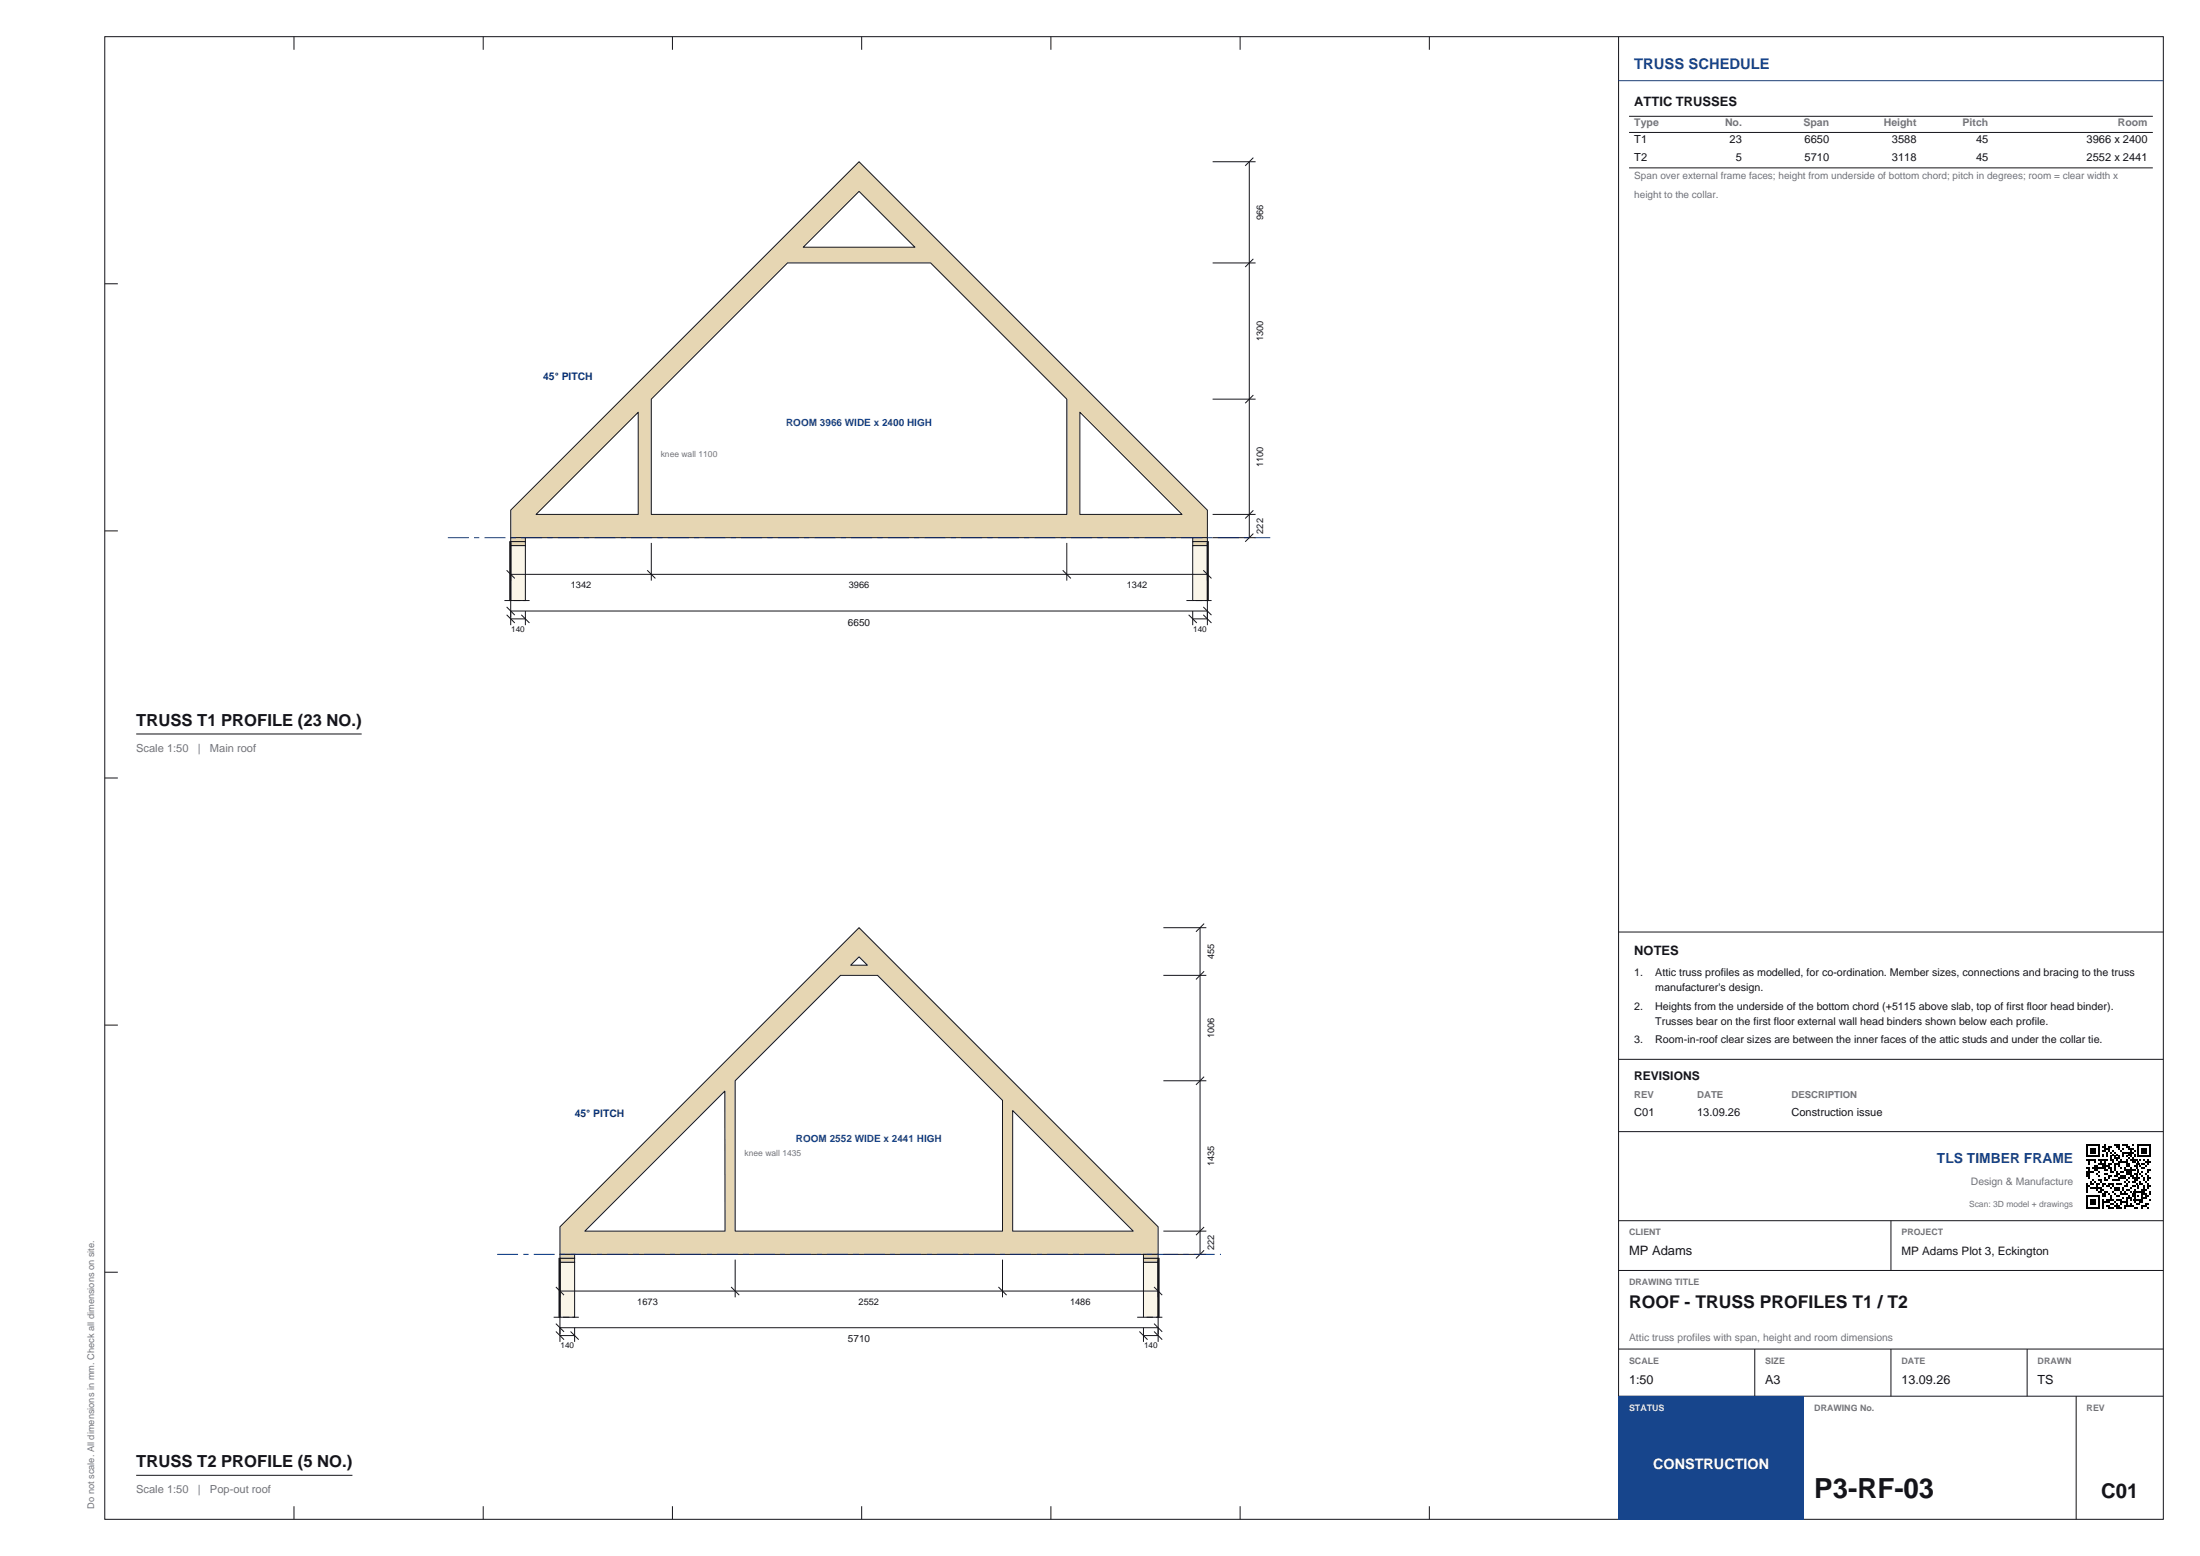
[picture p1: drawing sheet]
<svg xmlns="http://www.w3.org/2000/svg" width="420mm" height="297mm" viewBox="0 0 420 297" stroke-linecap="round" stroke-linejoin="round" font-family="sans-serif">
<g fill="none" stroke="#14141a" stroke-width=".19">
<path d="M20 7h393v283h-393zM56.1 7v2.5M92.3 7v2.5M128.4 7v2.5M164.5 7v2.5M200.6 7v2.5M236.8 7v2.5M272.9 7v2.5M309 7v283M20 54.2h2.5M20 101.3h2.5M20 148.5h2.5"/>
<path d="M20 195.7h2.5M20 242.8h2.5M56.1 287.5v2.5M92.3 287.5v2.5M128.4 287.5v2.5M164.5 287.5v2.5M200.6 287.5v2.5M236.8 287.5v2.5M272.9 287.5v2.5"/>
</g>
<path d="M164 30.9l66.5 66.5v5.2h-133v-5.2zM206.2 78.7v19.5h19.4zM150.3 50.2l-26 26v22h79.4v-22l-26-26zM164 36.5l-10.6 10.7h21.2zM121.8 78.7l-19.4 19.5h19.4z" fill-rule="evenodd" fill="#e6d6b3" stroke="#14141a" stroke-width=".19"/>
<g fill="#eddbb8" stroke="#14141a" stroke-width=".19">
<path d="M227.7 102.6h2.8v.8h-2.8z" fill-rule="evenodd"/>
<path d="M227.7 103.4h2.8v.7h-2.8z" fill-rule="evenodd"/>
</g>
<path d="M227.7 104.1h2.8v10.5h-2.8z" fill-rule="evenodd" fill="#faf5e8" stroke="#14141a" stroke-width=".19"/>
<path d="M230.5 103.4h.2v11.2h-.2z" fill-rule="evenodd" fill="#b8731f" stroke="#14141a" stroke-width=".19"/>
<path d="M226.5 114.6h5.2" fill="none" stroke="#14141a" stroke-width=".19" stroke-dasharray="1.2 .6" stroke-linecap="butt"/>
<path d="M226.9 117.4l1.6 1.5M227.7 116.6v2.7M227.7 118.1h2.8M229.7 117.4l1.6 1.5M230.5 116.6v2.7" fill="none" stroke="#14141a" stroke-width=".19"/>
<g fill="#eddbb8" stroke="#14141a" stroke-width=".19">
<path d="M97.5 102.6h2.8v.8h-2.8z" fill-rule="evenodd"/>
<path d="M97.5 103.4h2.8v.7h-2.8z" fill-rule="evenodd"/>
</g>
<path d="M97.5 104.1h2.8v10.5h-2.8z" fill-rule="evenodd" fill="#faf5e8" stroke="#14141a" stroke-width=".19"/>
<path d="M97.3 103.4h.2v11.2h-.2z" fill-rule="evenodd" fill="#b8731f" stroke="#14141a" stroke-width=".19"/>
<path d="M96.3 114.6h5.2" fill="none" stroke="#14141a" stroke-width=".19" stroke-dasharray="1.2 .6" stroke-linecap="butt"/>
<g fill="none" stroke="#14141a" stroke-width=".19">
<path d="M231.5 30.9h8.2M238.5 30.9v71.7M239.3 30.1l-1.6 1.6M231.5 50.2h8.2M239.3 49.4l-1.6 1.6M231.5 76.2h8.2M239.3 75.4l-1.6 1.6M231.5 98.2h8.2M239.3 97.4l-1.6 1.6M96.7 117.4l1.6 1.5M96.7 115.9l1.6 1.5M96.7 108.9l1.6 1.5"/>
<path d="M97.5 103.6v15.7M97.5 118.1h2.8M97.5 116.6h133M97.5 109.6h133M99.5 117.4l1.6 1.5M100.3 116.6v2.7M123.6 108.9l1.5 1.5M124.3 103.6v7.2M202.9 108.9l1.5 1.5M203.7 103.6v7.2M229.7 115.9l1.6 1.5M229.7 108.9l1.6 1.5"/>
<path d="M230.5 103.6v14.2M231.5 102.6h8.2M239.3 101.9l-1.6 1.5M26 140.1h43"/>
</g>
<path d="M85.5 102.6h157" fill="none" stroke="#0d2973" stroke-width=".19" stroke-dasharray="4 1 1 1" stroke-linecap="butt"/>
<path d="M106.9 234.2l57.1-57.1 57.1 57.1v5.2h-114.2zM193.3 212v23h23zM140.4 206.3v28.7h51v-25l-23.9-23.8h-7zM162.4 184.2h3.2l-1.6-1.6zM111.7 235h26.7v-26.7z" fill-rule="evenodd" fill="#e6d6b3" stroke="#14141a" stroke-width=".19"/>
<g fill="#eddbb8" stroke="#14141a" stroke-width=".19">
<path d="M106.9 239.4h2.8v.8h-2.8z" fill-rule="evenodd"/>
<path d="M106.9 240.2h2.8v.7h-2.8z" fill-rule="evenodd"/>
</g>
<path d="M106.9 240.9h2.8v10.5h-2.8z" fill-rule="evenodd" fill="#faf5e8" stroke="#14141a" stroke-width=".19"/>
<path d="M106.7 240.2h.2v11.2h-.2z" fill-rule="evenodd" fill="#b8731f" stroke="#14141a" stroke-width=".19"/>
<path d="M105.7 251.4h5.2" fill="none" stroke="#14141a" stroke-width=".19" stroke-dasharray="1.2 .6" stroke-linecap="butt"/>
<path d="M106.1 254.2l1.6 1.5M106.9 253.4v2.7M106.9 254.9h2.8M108.9 254.2l1.6 1.5M109.7 253.4v2.7" fill="none" stroke="#14141a" stroke-width=".19"/>
<g fill="#eddbb8" stroke="#14141a" stroke-width=".19">
<path d="M218.3 239.4h2.8v.8h-2.8z" fill-rule="evenodd"/>
<path d="M218.3 240.2h2.8v.7h-2.8z" fill-rule="evenodd"/>
</g>
<path d="M218.3 240.9h2.8v10.5h-2.8z" fill-rule="evenodd" fill="#faf5e8" stroke="#14141a" stroke-width=".19"/>
<path d="M221.1 240.2h.2v11.2h-.2z" fill-rule="evenodd" fill="#b8731f" stroke="#14141a" stroke-width=".19"/>
<path d="M217.1 251.4h5.2" fill="none" stroke="#14141a" stroke-width=".19" stroke-dasharray="1.2 .6" stroke-linecap="butt"/>
<g fill="none" stroke="#14141a" stroke-width=".19">
<path d="M311 22.2h100M311 25.3h100M311 32h100M222.1 177.1h8.2M229.1 177.1v62.3M229.9 176.3l-1.6 1.6M309 177.9h104M222.1 186.2h8.2M229.9 185.4l-1.6 1.6M222.1 206.3h8.2M229.9 205.5l-1.6 1.6M309 202.2h104"/>
<path d="M309 216h104M222.1 239.4h8.2M222.1 235h8.2M229.9 238.7l-1.6 1.5M229.9 234.2l-1.6 1.6M309 233h104M361 233v9.5M106.1 252.7l1.6 1.5M106.1 245.7l1.6 1.5M106.9 240.4v14.2M106.9 253.4h114.2M106.9 246.4h114.2"/>
<path d="M139.6 245.7l1.5 1.5M140.4 240.4v7.2M190.6 245.7l1.6 1.5M191.4 240.4v7.2M217.5 254.2l1.6 1.5M218.3 253.4v2.7M218.3 254.9h2.8M220.3 254.2l1.6 1.5M220.3 252.7l1.6 1.5M220.3 245.7l1.6 1.5M221.1 240.4v15.7M309 242.5h104"/>
<path d="M309 257.5h104M335 257.5v9M361 257.5v9M387 257.5v9M309 266.5h104M26 281.6h41.3"/>
</g>
<path d="M94.9 239.4h138.2" fill="none" stroke="#0d2973" stroke-width=".19" stroke-dasharray="4 1 1 1" stroke-linecap="butt"/>
<path d="M309 15.4h104" fill="none" stroke="#17458c" stroke-width=".19"/>
<path d="M398.3 218.5h2.6M405.1 220h2.2M408.1 218.5h2.6M398.3 220.7h2.6M398.3 228.3h2.6M398.3 230.5h2.6M399.1 226.8h2.2M399.4 223h2.7M405.4 223.4h2.3M407.3 227.5h2.3M408.1 220.7h2.6" fill="none" stroke="#000" stroke-width=".38"/>
<g fill="#000">
<path d="M398.3 218.7h.4v.4h-.4z" fill-rule="evenodd"/>
<path d="M398.3 219.1h.4v.3h-.4z" fill-rule="evenodd"/>
<path d="M398.3 219.4h.4v.4h-.4z" fill-rule="evenodd"/>
<path d="M399.1 219.1h1.1v.3h-1.1z" fill-rule="evenodd"/>
<path d="M399.1 219.4h1.1v.4h-1.1z" fill-rule="evenodd"/>
<path d="M400.6 218.7h.3v.4h-.3z" fill-rule="evenodd"/>
<path d="M400.6 219.1h.3v.3h-.3z" fill-rule="evenodd"/>
<path d="M400.6 219.4h.3v.4h-.3z" fill-rule="evenodd"/>
<path d="M401.3 218.7h.8v.4h-.8z" fill-rule="evenodd"/>
<path d="M401.3 219.4h.8v.4h-.8z" fill-rule="evenodd"/>
<path d="M401.7 218.3h.4v.4h-.4z" fill-rule="evenodd"/>
<path d="M401.7 219.1h1.1v.3h-1.1z" fill-rule="evenodd"/>
<path d="M402.4 218.7h.8v.4h-.8z" fill-rule="evenodd"/>
<path d="M402.4 219.4h.4v.4h-.4z" fill-rule="evenodd"/>
<path d="M403.2 219.4h.4v.4h-.4z" fill-rule="evenodd"/>
<path d="M403.6 218.3h1.1v.4h-1.1z" fill-rule="evenodd"/>
<path d="M403.9 218.7h.8v.4h-.8z" fill-rule="evenodd"/>
<path d="M404.3 219.1h.4v.3h-.4z" fill-rule="evenodd"/>
<path d="M404.7 219.4h.4v.4h-.4z" fill-rule="evenodd"/>
<path d="M405.1 218.3h1.1v.4h-1.1z" fill-rule="evenodd"/>
<path d="M405.1 219.1h.3v.3h-.3z" fill-rule="evenodd"/>
<path d="M405.8 218.7h.8v.4h-.8z" fill-rule="evenodd"/>
<path d="M406.2 219.1h1.1v.3h-1.1z" fill-rule="evenodd"/>
<path d="M406.6 219.4h.3v.4h-.3z" fill-rule="evenodd"/>
<path d="M406.9 218.3h.4v.4h-.4z" fill-rule="evenodd"/>
<path d="M407.3 219.4h.4v.4h-.4z" fill-rule="evenodd"/>
<path d="M408.1 218.7h.3v.4h-.3z" fill-rule="evenodd"/>
<path d="M408.1 219.1h.3v.3h-.3z" fill-rule="evenodd"/>
<path d="M408.1 219.4h.3v.4h-.3z" fill-rule="evenodd"/>
<path d="M408.8 219.1h1.1v.3h-1.1z" fill-rule="evenodd"/>
<path d="M408.8 219.4h1.1v.4h-1.1z" fill-rule="evenodd"/>
<path d="M410.3 218.7h.4v.4h-.4z" fill-rule="evenodd"/>
<path d="M410.3 219.1h.4v.3h-.4z" fill-rule="evenodd"/>
<path d="M410.3 219.4h.4v.4h-.4z" fill-rule="evenodd"/>
<path d="M398.3 219.8h.4v.4h-.4z" fill-rule="evenodd"/>
<path d="M398.3 220.2h.4v.4h-.4z" fill-rule="evenodd"/>
<path d="M398.3 221.3h1.9v.4h-1.9z" fill-rule="evenodd"/>
<path d="M398.3 222.8h.8v.4h-.8z" fill-rule="evenodd"/>
<path d="M398.3 223.6h1.5v.3h-1.5z" fill-rule="evenodd"/>
<path d="M398.3 223.9h.8v.4h-.8z" fill-rule="evenodd"/>
<path d="M398.3 224.3h.8v.4h-.8z" fill-rule="evenodd"/>
<path d="M398.3 225.8h.4v.4h-.4z" fill-rule="evenodd"/>
<path d="M398.3 226.2h.8v.4h-.8z" fill-rule="evenodd"/>
<path d="M398.3 226.6h.4v.3h-.4z" fill-rule="evenodd"/>
<path d="M398.3 226.9h.4v.4h-.4z" fill-rule="evenodd"/>
<path d="M398.3 227.3h.4v.4h-.4z" fill-rule="evenodd"/>
<path d="M398.3 228.4h.4v.4h-.4z" fill-rule="evenodd"/>
<path d="M398.3 228.8h.4v.4h-.4z" fill-rule="evenodd"/>
<path d="M398.3 229.2h.4v.4h-.4z" fill-rule="evenodd"/>
<path d="M398.3 229.6h.4v.3h-.4z" fill-rule="evenodd"/>
<path d="M398.3 229.9h.4v.4h-.4z" fill-rule="evenodd"/>
<path d="M398.7 221.7h.4v.4h-.4z" fill-rule="evenodd"/>
<path d="M398.7 222.1h.4v.3h-.4z" fill-rule="evenodd"/>
<path d="M398.7 223.2h.4v.4h-.4z" fill-rule="evenodd"/>
<path d="M398.7 224.7h.4v.4h-.4z" fill-rule="evenodd"/>
<path d="M399.1 219.8h1.1v.4h-1.1z" fill-rule="evenodd"/>
<path d="M399.1 225.4h.3v.4h-.3z" fill-rule="evenodd"/>
<path d="M399.1 225.8h.7v.4h-.7z" fill-rule="evenodd"/>
<path d="M399.1 228.8h1.1v.4h-1.1z" fill-rule="evenodd"/>
<path d="M399.1 229.2h1.1v.4h-1.1z" fill-rule="evenodd"/>
<path d="M399.1 229.6h1.1v.3h-1.1z" fill-rule="evenodd"/>
<path d="M399.4 225.1h.4v.3h-.4z" fill-rule="evenodd"/>
<path d="M399.8 221.7h.4v.4h-.4z" fill-rule="evenodd"/>
<path d="M399.8 222.4h.8v.4h-.8z" fill-rule="evenodd"/>
<path d="M399.8 223.2h.8v.4h-.8z" fill-rule="evenodd"/>
<path d="M399.8 225.4h.4v.4h-.4z" fill-rule="evenodd"/>
<path d="M400.2 223.9h.4v.4h-.4z" fill-rule="evenodd"/>
<path d="M400.2 225.8h.7v.4h-.7z" fill-rule="evenodd"/>
<path d="M400.2 226.2h.4v.4h-.4z" fill-rule="evenodd"/>
<path d="M400.2 226.9h.4v.4h-.4z" fill-rule="evenodd"/>
<path d="M400.6 219.8h.3v.4h-.3z" fill-rule="evenodd"/>
<path d="M400.6 220.2h.3v.4h-.3z" fill-rule="evenodd"/>
<path d="M400.6 221.3h1.8v.4h-1.8z" fill-rule="evenodd"/>
<path d="M400.6 222.1h1.5v.3h-1.5z" fill-rule="evenodd"/>
<path d="M400.6 223.6h.3v.3h-.3z" fill-rule="evenodd"/>
<path d="M400.6 224.3h.3v.4h-.3z" fill-rule="evenodd"/>
<path d="M400.6 225.1h.7v.3h-.7z" fill-rule="evenodd"/>
<path d="M400.6 227.3h.7v.4h-.7z" fill-rule="evenodd"/>
<path d="M400.6 228.4h.3v.4h-.3z" fill-rule="evenodd"/>
<path d="M400.6 228.8h.3v.4h-.3z" fill-rule="evenodd"/>
<path d="M400.6 229.2h.3v.4h-.3z" fill-rule="evenodd"/>
<path d="M400.6 229.6h.3v.3h-.3z" fill-rule="evenodd"/>
<path d="M400.6 229.9h.3v.4h-.3z" fill-rule="evenodd"/>
<path d="M400.9 221.7h.4v.4h-.4z" fill-rule="evenodd"/>
<path d="M400.9 225.4h.4v.4h-.4z" fill-rule="evenodd"/>
<path d="M400.9 226.9h.8v.4h-.8z" fill-rule="evenodd"/>
<path d="M401.3 220.2h.4v.4h-.4z" fill-rule="evenodd"/>
<path d="M401.3 220.6h.4v.3h-.4z" fill-rule="evenodd"/>
<path d="M401.3 222.4h1.5v.4h-1.5z" fill-rule="evenodd"/>
<path d="M401.3 225.8h.8v.4h-.8z" fill-rule="evenodd"/>
<path d="M401.3 226.2h.4v.4h-.4z" fill-rule="evenodd"/>
<path d="M401.3 227.7h.8v.4h-.8z" fill-rule="evenodd"/>
<path d="M401.3 228.1h.8v.3h-.8z" fill-rule="evenodd"/>
<path d="M401.3 228.8h.4v.4h-.4z" fill-rule="evenodd"/>
<path d="M401.3 229.2h1.5v.4h-1.5z" fill-rule="evenodd"/>
<path d="M401.3 229.6h.4v.3h-.4z" fill-rule="evenodd"/>
<path d="M401.3 229.9h.4v.4h-.4z" fill-rule="evenodd"/>
<path d="M401.3 230.3h.4v.4h-.4z" fill-rule="evenodd"/>
<path d="M401.7 221.7h.4v.4h-.4z" fill-rule="evenodd"/>
<path d="M401.7 223.2h.7v.4h-.7z" fill-rule="evenodd"/>
<path d="M401.7 223.9h.7v.4h-.7z" fill-rule="evenodd"/>
<path d="M401.7 224.7h.4v.4h-.4z" fill-rule="evenodd"/>
<path d="M401.7 225.1h.7v.3h-.7z" fill-rule="evenodd"/>
<path d="M401.7 227.3h.7v.4h-.7z" fill-rule="evenodd"/>
<path d="M402.1 219.8h.3v.4h-.3z" fill-rule="evenodd"/>
<path d="M402.1 220.2h.3v.4h-.3z" fill-rule="evenodd"/>
<path d="M402.1 220.6h.3v.3h-.3z" fill-rule="evenodd"/>
<path d="M402.1 226.2h.7v.4h-.7z" fill-rule="evenodd"/>
<path d="M402.1 228.8h1.5v.4h-1.5z" fill-rule="evenodd"/>
<path d="M402.1 229.9h.7v.4h-.7z" fill-rule="evenodd"/>
<path d="M402.4 222.1h.8v.3h-.8z" fill-rule="evenodd"/>
<path d="M402.4 222.8h.8v.4h-.8z" fill-rule="evenodd"/>
<path d="M402.4 224.3h.8v.4h-.8z" fill-rule="evenodd"/>
<path d="M402.4 224.7h.4v.4h-.4z" fill-rule="evenodd"/>
<path d="M402.4 225.8h1.2v.4h-1.2z" fill-rule="evenodd"/>
<path d="M402.4 227.7h.4v.4h-.4z" fill-rule="evenodd"/>
<path d="M402.4 230.3h1.2v.4h-1.2z" fill-rule="evenodd"/>
<path d="M402.8 219.8h.4v.4h-.4z" fill-rule="evenodd"/>
<path d="M402.8 220.6h.4v.3h-.4z" fill-rule="evenodd"/>
<path d="M402.8 220.9h.4v.4h-.4z" fill-rule="evenodd"/>
<path d="M402.8 221.3h.8v.4h-.8z" fill-rule="evenodd"/>
<path d="M402.8 223.2h.4v.4h-.4z" fill-rule="evenodd"/>
<path d="M402.8 223.6h.8v.3h-.8z" fill-rule="evenodd"/>
<path d="M402.8 226.6h.4v.3h-.4z" fill-rule="evenodd"/>
<path d="M402.8 228.1h.4v.3h-.4z" fill-rule="evenodd"/>
<path d="M402.8 228.4h.4v.4h-.4z" fill-rule="evenodd"/>
<path d="M402.8 229.6h.8v.3h-.8z" fill-rule="evenodd"/>
<path d="M403.2 220.2h.4v.4h-.4z" fill-rule="evenodd"/>
<path d="M403.2 221.7h.4v.4h-.4z" fill-rule="evenodd"/>
<path d="M403.2 225.1h1.5v.3h-1.5z" fill-rule="evenodd"/>
<path d="M403.2 226.2h.4v.4h-.4z" fill-rule="evenodd"/>
<path d="M403.2 227.3h.4v.4h-.4z" fill-rule="evenodd"/>
<path d="M403.6 219.8h.3v.4h-.3z" fill-rule="evenodd"/>
<path d="M403.6 220.6h.3v.3h-.3z" fill-rule="evenodd"/>
<path d="M403.6 220.9h1.1v.4h-1.1z" fill-rule="evenodd"/>
<path d="M403.6 222.1h1.1v.3h-1.1z" fill-rule="evenodd"/>
<path d="M403.6 222.4h.3v.4h-.3z" fill-rule="evenodd"/>
<path d="M403.6 222.8h.3v.4h-.3z" fill-rule="evenodd"/>
<path d="M403.6 223.2h.3v.4h-.3z" fill-rule="evenodd"/>
<path d="M403.6 224.3h.7v.4h-.7z" fill-rule="evenodd"/>
<path d="M403.6 226.6h1.1v.3h-1.1z" fill-rule="evenodd"/>
<path d="M403.6 226.9h1.1v.4h-1.1z" fill-rule="evenodd"/>
<path d="M403.6 227.7h.3v.4h-.3z" fill-rule="evenodd"/>
<path d="M403.6 229.2h.3v.4h-.3z" fill-rule="evenodd"/>
<path d="M403.6 229.9h1.1v.4h-1.1z" fill-rule="evenodd"/>
<path d="M403.9 220.2h.4v.4h-.4z" fill-rule="evenodd"/>
<path d="M403.9 221.3h.4v.4h-.4z" fill-rule="evenodd"/>
<path d="M403.9 223.6h.4v.3h-.4z" fill-rule="evenodd"/>
<path d="M403.9 223.9h.8v.4h-.8z" fill-rule="evenodd"/>
<path d="M403.9 225.8h1.2v.4h-1.2z" fill-rule="evenodd"/>
<path d="M403.9 228.1h.8v.3h-.8z" fill-rule="evenodd"/>
<path d="M403.9 228.8h1.2v.4h-1.2z" fill-rule="evenodd"/>
<path d="M403.9 229.6h.4v.3h-.4z" fill-rule="evenodd"/>
<path d="M403.9 230.3h1.2v.4h-1.2z" fill-rule="evenodd"/>
<path d="M404.3 220.6h.4v.3h-.4z" fill-rule="evenodd"/>
<path d="M404.3 221.7h1.9v.4h-1.9z" fill-rule="evenodd"/>
<path d="M404.3 222.4h.4v.4h-.4z" fill-rule="evenodd"/>
<path d="M404.3 224.7h1.5v.4h-1.5z" fill-rule="evenodd"/>
<path d="M404.7 221.3h.4v.4h-.4z" fill-rule="evenodd"/>
<path d="M404.7 222.8h.4v.4h-.4z" fill-rule="evenodd"/>
<path d="M404.7 223.6h.7v.3h-.7z" fill-rule="evenodd"/>
<path d="M404.7 224.3h1.1v.4h-1.1z" fill-rule="evenodd"/>
<path d="M404.7 227.3h.4v.4h-.4z" fill-rule="evenodd"/>
<path d="M404.7 227.7h1.5v.4h-1.5z" fill-rule="evenodd"/>
<path d="M404.7 229.2h1.5v.4h-1.5z" fill-rule="evenodd"/>
<path d="M404.7 229.6h.4v.3h-.4z" fill-rule="evenodd"/>
<path d="M405.1 220.2h.3v.4h-.3z" fill-rule="evenodd"/>
<path d="M405.1 220.6h.3v.3h-.3z" fill-rule="evenodd"/>
<path d="M405.1 226.6h.3v.3h-.3z" fill-rule="evenodd"/>
<path d="M405.1 226.9h.3v.4h-.3z" fill-rule="evenodd"/>
<path d="M405.1 228.4h.3v.4h-.3z" fill-rule="evenodd"/>
<path d="M405.4 222.8h.4v.4h-.4z" fill-rule="evenodd"/>
<path d="M405.4 225.4h.4v.4h-.4z" fill-rule="evenodd"/>
<path d="M405.4 226.2h.8v.4h-.8z" fill-rule="evenodd"/>
<path d="M405.4 227.3h.4v.4h-.4z" fill-rule="evenodd"/>
<path d="M405.4 229.9h1.9v.4h-1.9z" fill-rule="evenodd"/>
<path d="M405.4 230.3h.4v.4h-.4z" fill-rule="evenodd"/>
<path d="M405.8 220.6h.4v.3h-.4z" fill-rule="evenodd"/>
<path d="M405.8 221.3h.4v.4h-.4z" fill-rule="evenodd"/>
<path d="M405.8 222.1h.8v.3h-.8z" fill-rule="evenodd"/>
<path d="M405.8 222.4h.8v.4h-.8z" fill-rule="evenodd"/>
<path d="M405.8 223.6h1.1v.3h-1.1z" fill-rule="evenodd"/>
<path d="M405.8 223.9h1.1v.4h-1.1z" fill-rule="evenodd"/>
<path d="M405.8 225.1h.4v.3h-.4z" fill-rule="evenodd"/>
<path d="M405.8 225.8h.4v.4h-.4z" fill-rule="evenodd"/>
<path d="M405.8 226.9h.8v.4h-.8z" fill-rule="evenodd"/>
<path d="M405.8 228.4h1.1v.4h-1.1z" fill-rule="evenodd"/>
<path d="M405.8 228.8h.4v.4h-.4z" fill-rule="evenodd"/>
<path d="M405.8 229.6h.4v.3h-.4z" fill-rule="evenodd"/>
<path d="M406.2 220.2h.7v.4h-.7z" fill-rule="evenodd"/>
<path d="M406.2 220.9h.4v.4h-.4z" fill-rule="evenodd"/>
<path d="M406.2 224.7h.4v.4h-.4z" fill-rule="evenodd"/>
<path d="M406.2 225.4h.4v.4h-.4z" fill-rule="evenodd"/>
<path d="M406.2 228.1h.4v.3h-.4z" fill-rule="evenodd"/>
<path d="M406.6 220.6h.3v.3h-.3z" fill-rule="evenodd"/>
<path d="M406.6 221.3h1.5v.4h-1.5z" fill-rule="evenodd"/>
<path d="M406.6 222.8h.3v.4h-.3z" fill-rule="evenodd"/>
<path d="M406.6 224.3h.7v.4h-.7z" fill-rule="evenodd"/>
<path d="M406.6 226.6h.3v.3h-.3z" fill-rule="evenodd"/>
<path d="M406.6 227.3h.3v.4h-.3z" fill-rule="evenodd"/>
<path d="M406.6 228.8h.3v.4h-.3z" fill-rule="evenodd"/>
<path d="M406.6 229.6h.3v.3h-.3z" fill-rule="evenodd"/>
<path d="M406.9 220.9h.4v.4h-.4z" fill-rule="evenodd"/>
<path d="M406.9 221.7h.8v.4h-.8z" fill-rule="evenodd"/>
<path d="M406.9 224.7h1.5v.4h-1.5z" fill-rule="evenodd"/>
<path d="M406.9 225.4h.8v.4h-.8z" fill-rule="evenodd"/>
<path d="M406.9 226.2h.8v.4h-.8z" fill-rule="evenodd"/>
<path d="M406.9 227.7h.8v.4h-.8z" fill-rule="evenodd"/>
<path d="M406.9 228.1h.8v.3h-.8z" fill-rule="evenodd"/>
<path d="M407.3 220.2h.4v.4h-.4z" fill-rule="evenodd"/>
<path d="M407.3 220.6h.4v.3h-.4z" fill-rule="evenodd"/>
<path d="M407.3 222.4h.8v.4h-.8z" fill-rule="evenodd"/>
<path d="M407.3 223.9h.8v.4h-.8z" fill-rule="evenodd"/>
<path d="M407.3 225.1h.8v.3h-.8z" fill-rule="evenodd"/>
<path d="M407.3 226.9h.4v.4h-.4z" fill-rule="evenodd"/>
<path d="M407.3 228.4h.4v.4h-.4z" fill-rule="evenodd"/>
<path d="M407.3 228.8h1.9v.4h-1.9z" fill-rule="evenodd"/>
<path d="M407.3 229.2h.4v.4h-.4z" fill-rule="evenodd"/>
<path d="M407.3 230.3h.8v.4h-.8z" fill-rule="evenodd"/>
<path d="M407.7 222.1h.7v.3h-.7z" fill-rule="evenodd"/>
<path d="M407.7 222.8h.4v.4h-.4z" fill-rule="evenodd"/>
<path d="M407.7 224.3h.4v.4h-.4z" fill-rule="evenodd"/>
<path d="M407.7 225.8h.4v.4h-.4z" fill-rule="evenodd"/>
<path d="M407.7 229.6h.7v.3h-.7z" fill-rule="evenodd"/>
<path d="M408.1 219.8h.3v.4h-.3z" fill-rule="evenodd"/>
<path d="M408.1 220.2h.3v.4h-.3z" fill-rule="evenodd"/>
<path d="M408.1 221.7h.3v.4h-.3z" fill-rule="evenodd"/>
<path d="M408.1 223.2h.3v.4h-.3z" fill-rule="evenodd"/>
<path d="M408.1 223.6h.3v.3h-.3z" fill-rule="evenodd"/>
<path d="M408.1 226.2h.3v.4h-.3z" fill-rule="evenodd"/>
<path d="M408.1 226.6h.3v.3h-.3z" fill-rule="evenodd"/>
<path d="M408.1 228.1h.3v.3h-.3z" fill-rule="evenodd"/>
<path d="M408.4 221.3h.4v.4h-.4z" fill-rule="evenodd"/>
<path d="M408.4 222.4h.4v.4h-.4z" fill-rule="evenodd"/>
<path d="M408.4 223.9h.4v.4h-.4z" fill-rule="evenodd"/>
<path d="M408.4 225.4h.4v.4h-.4z" fill-rule="evenodd"/>
<path d="M408.4 225.8h.8v.4h-.8z" fill-rule="evenodd"/>
<path d="M408.4 229.2h.8v.4h-.8z" fill-rule="evenodd"/>
<path d="M408.8 219.8h1.1v.4h-1.1z" fill-rule="evenodd"/>
<path d="M408.8 222.1h.8v.3h-.8z" fill-rule="evenodd"/>
<path d="M408.8 222.8h.8v.4h-.8z" fill-rule="evenodd"/>
<path d="M408.8 223.6h.4v.3h-.4z" fill-rule="evenodd"/>
<path d="M408.8 224.3h.4v.4h-.4z" fill-rule="evenodd"/>
<path d="M408.8 226.9h1.1v.4h-1.1z" fill-rule="evenodd"/>
<path d="M408.8 227.7h1.1v.4h-1.1z" fill-rule="evenodd"/>
<path d="M408.8 228.1h.4v.3h-.4z" fill-rule="evenodd"/>
<path d="M408.8 228.4h1.1v.4h-1.1z" fill-rule="evenodd"/>
<path d="M408.8 229.9h1.1v.4h-1.1z" fill-rule="evenodd"/>
<path d="M408.8 230.3h.4v.4h-.4z" fill-rule="evenodd"/>
<path d="M409.2 221.3h.4v.4h-.4z" fill-rule="evenodd"/>
<path d="M409.2 224.7h.4v.4h-.4z" fill-rule="evenodd"/>
<path d="M409.2 225.1h.4v.3h-.4z" fill-rule="evenodd"/>
<path d="M409.2 226.2h.4v.4h-.4z" fill-rule="evenodd"/>
<path d="M409.2 226.6h.4v.3h-.4z" fill-rule="evenodd"/>
<path d="M409.6 221.7h1.1v.4h-1.1z" fill-rule="evenodd"/>
<path d="M409.6 222.4h.3v.4h-.3z" fill-rule="evenodd"/>
<path d="M409.6 223.9h.3v.4h-.3z" fill-rule="evenodd"/>
<path d="M409.6 225.4h.3v.4h-.3z" fill-rule="evenodd"/>
<path d="M409.6 228.1h.7v.3h-.7z" fill-rule="evenodd"/>
<path d="M409.6 229.6h.7v.3h-.7z" fill-rule="evenodd"/>
<path d="M409.9 221.3h.4v.4h-.4z" fill-rule="evenodd"/>
<path d="M409.9 222.1h.4v.3h-.4z" fill-rule="evenodd"/>
<path d="M409.9 223.2h.8v.4h-.8z" fill-rule="evenodd"/>
<path d="M409.9 223.6h.4v.3h-.4z" fill-rule="evenodd"/>
<path d="M409.9 224.3h.4v.4h-.4z" fill-rule="evenodd"/>
<path d="M409.9 224.7h.8v.4h-.8z" fill-rule="evenodd"/>
<path d="M409.9 225.1h.4v.3h-.4z" fill-rule="evenodd"/>
<path d="M409.9 225.8h.4v.4h-.4z" fill-rule="evenodd"/>
<path d="M409.9 226.2h.8v.4h-.8z" fill-rule="evenodd"/>
<path d="M409.9 226.6h.4v.3h-.4z" fill-rule="evenodd"/>
<path d="M409.9 230.3h.4v.4h-.4z" fill-rule="evenodd"/>
<path d="M410.3 219.8h.4v.4h-.4z" fill-rule="evenodd"/>
<path d="M410.3 220.2h.4v.4h-.4z" fill-rule="evenodd"/>
<path d="M410.3 227.3h.4v.4h-.4z" fill-rule="evenodd"/>
<path d="M410.3 227.7h.4v.4h-.4z" fill-rule="evenodd"/>
<path d="M410.3 228.8h.4v.4h-.4z" fill-rule="evenodd"/>
</g>
<path d="M309 266.5h35.4v23.5h-35.4z" fill-rule="evenodd" fill="#17458c"/>
<path d="M396.4 266.5v23.5" fill="none" stroke="#14141a" stroke-width=".19"/>
<text font-size="5.3" fill="#14141a" x="346.4" y="286">P3-RF-03</text>
<text font-size="3.9" fill="#14141a" x="401.1" y="286">C01</text>
<text font-size="3.4" fill="#14141a" x="311" y="249.7">ROOF - TRUSS PROFILES T1 / T2</text>
<g font-size="3.2" fill="#14141a">
<text x="26" y="138.5">TRUSS T1 PROFILE (23 NO.)</text>
<text x="26" y="280">TRUSS T2 PROFILE (5 NO.)</text>
</g>
<text font-size="2.8" fill="#17458c" x="312" y="13.2">TRUSS SCHEDULE</text>
<text font-size="2.8" fill="#fff" x="315.6" y="280.5">CONSTRUCTION</text>
<text font-size="2.6" fill="#17458c" x="369.8" y="222">TLS TIMBER FRAME</text>
<g font-size="2.5" fill="#14141a">
<text x="312" y="20.2">ATTIC TRUSSES</text>
<text x="312" y="182.2">NOTES</text>
<text x="311" y="239.6">MP Adams</text>
</g>
<g font-size="2.4" fill="#14141a">
<text x="311" y="264.1">1:50</text>
<text x="337" y="264.1">A3</text>
<text x="363" y="264.1">13.09.26</text>
<text x="389" y="264.1">TS</text>
</g>
<text font-size="2.3" fill="#14141a" x="312" y="206.2">REVISIONS</text>
<text font-size="2.2" fill="#14141a" x="363" y="239.6">MP Adams Plot 3, Eckington</text>
<g font-size="2.1" fill="#14141a">
<text x="312" y="27.4">T1</text>
<text x="330.2" y="27.4">23</text>
<text x="344.5" y="27.4">6650</text>
<text x="361.2" y="27.4">3588</text>
<text x="377.2" y="27.4">45</text>
<text x="398.3" y="27.4">3966 x 2400</text>
<text x="312" y="30.6">T2</text>
<text x="331.4" y="30.6">5</text>
<text x="344.5" y="30.6">5710</text>
<text x="361.2" y="30.6">3118</text>
<text x="377.2" y="30.6">45</text>
<text x="398.3" y="30.6">2552 x 2441</text>
<text x="312" y="213">C01</text>
<text x="324" y="213">13.09.26</text>
<text x="342" y="213">Construction issue</text>
</g>
<g font-size="2.1" fill="#73737a">
<text x="26" y="143.5">Scale 1:50</text>
<text x="37.8" y="143.5">|</text>
<text x="40.1" y="143.5">Main roof</text>
<text x="26" y="285">Scale 1:50</text>
<text x="37.8" y="285">|</text>
<text x="40.1" y="285">Pop-out roof</text>
</g>
<g font-size="2" fill="#73737a">
<text x="312" y="24.1">Type</text>
<text x="329.3" y="24.1">No.</text>
<text x="344.3" y="24.1">Span</text>
<text x="359.6" y="24.1">Height</text>
<text x="374.7" y="24.1">Pitch</text>
<text x="404.3" y="24.1">Room</text>
<text x="376.3" y="226.2">Design &amp; Manufacture</text>
<text x="311" y="255.9">Attic truss profiles with span, height and room dimensions</text>
</g>
<g font-size="2" fill="#0d2973">
<text x="103.7" y="72.5">45° PITCH</text>
<text x="109.7" y="213.2">45° PITCH</text>
</g>
<g font-size="2" fill="#14141a">
<text x="312" y="186.3">1.</text>
<text x="316" y="186.3">Attic truss profiles as modelled, for co-ordination. Member sizes, connections and bracing to the truss</text>
<text x="316" y="189.2">manufacturer's design.</text>
<text x="312" y="192.7">2.</text>
<text x="316" y="192.7">Heights from the underside of the bottom chord (+5115 above slab, top of first floor head binder).</text>
<text x="316" y="195.6">Trusses bear on the first floor external wall head binders shown below each profile.</text>
<text x="312" y="199.1">3.</text>
<text x="316" y="199.1">Room-in-roof clear sizes are between the inner faces of the attic studs and under the collar tie.</text>
</g>
<g font-size="1.9" fill="#73737a">
<text x="312" y="34.3">Span over external frame faces; height from underside of bottom chord; pitch in degrees; room = clear width x</text>
<text x="312" y="37.9">height to the collar.</text>
</g>
<g font-size="1.9" fill="#17458c">
<text x="150.1" y="81.4">ROOM 3966 WIDE x 2400 HIGH</text>
<text x="151.9" y="217.9">ROOM 2552 WIDE x 2441 HIGH</text>
</g>
<g font-size="1.9" fill="#14141a">
<text x="161.9" y="119.4">6650</text>
<text x="161.9" y="256.2">5710</text>
</g>
<g font-size="1.8" fill="#14141a">
<text x="241.2" y="42" transform="rotate(-90 241.2 42)">966</text>
<text x="241.2" y="65.1" transform="rotate(-90 241.2 65.1)">1300</text>
<text x="241.2" y="89.1" transform="rotate(-90 241.2 89.1)">1100</text>
<text x="241.2" y="101.9" transform="rotate(-90 241.2 101.9)">222</text>
<text x="109" y="112.3">1342</text>
<text x="162" y="112.3">3966</text>
<text x="215.1" y="112.3">1342</text>
<text x="231.8" y="183.1" transform="rotate(-90 231.8 183.1)">455</text>
<text x="231.8" y="198.2" transform="rotate(-90 231.8 198.2)">1006</text>
<text x="231.8" y="222.6" transform="rotate(-90 231.8 222.6)">1435</text>
<text x="231.8" y="238.7" transform="rotate(-90 231.8 238.7)">222</text>
<text x="121.7" y="249.1">1673</text>
<text x="163.9" y="249.1">2552</text>
<text x="204.3" y="249.1">1486</text>
</g>
<g font-size="1.8" fill="#73737a">
<text x="312" y="209.6">REV</text>
<text x="324" y="209.6">DATE</text>
<text x="342" y="209.6">DESCRIPTION</text>
<text x="18" y="288" transform="rotate(-90 18 288)">Do not scale. All dimensions in mm. Check all dimensions on site.</text>
</g>
<g font-size="1.7" fill="#73737a">
<text x="311" y="235.8">CLIENT</text>
<text x="363" y="235.8">PROJECT</text>
<text x="311" y="245.3">DRAWING TITLE</text>
<text x="311" y="260.3">SCALE</text>
<text x="337" y="260.3">SIZE</text>
<text x="363" y="260.3">DATE</text>
<text x="389" y="260.3">DRAWN</text>
<text x="346.4" y="269.3">DRAWING No.</text>
<text x="398.4" y="269.3">REV</text>
</g>
<text font-size="1.7" fill="#d9e6ff" x="311" y="269.3">STATUS</text>
<g font-size="1.6" fill="#73737a">
<text x="126.1" y="87.2">knee wall 1100</text>
<text x="142.2" y="220.6">knee wall 1435</text>
<text x="375.9" y="230.4">Scan: 3D model + drawings</text>
</g>
<g font-size="1.6" fill="#14141a">
<text x="97.6" y="120.6">140</text>
<text x="227.8" y="120.6">140</text>
<text x="107" y="257.4">140</text>
<text x="218.4" y="257.4">140</text>
</g>
</svg>
